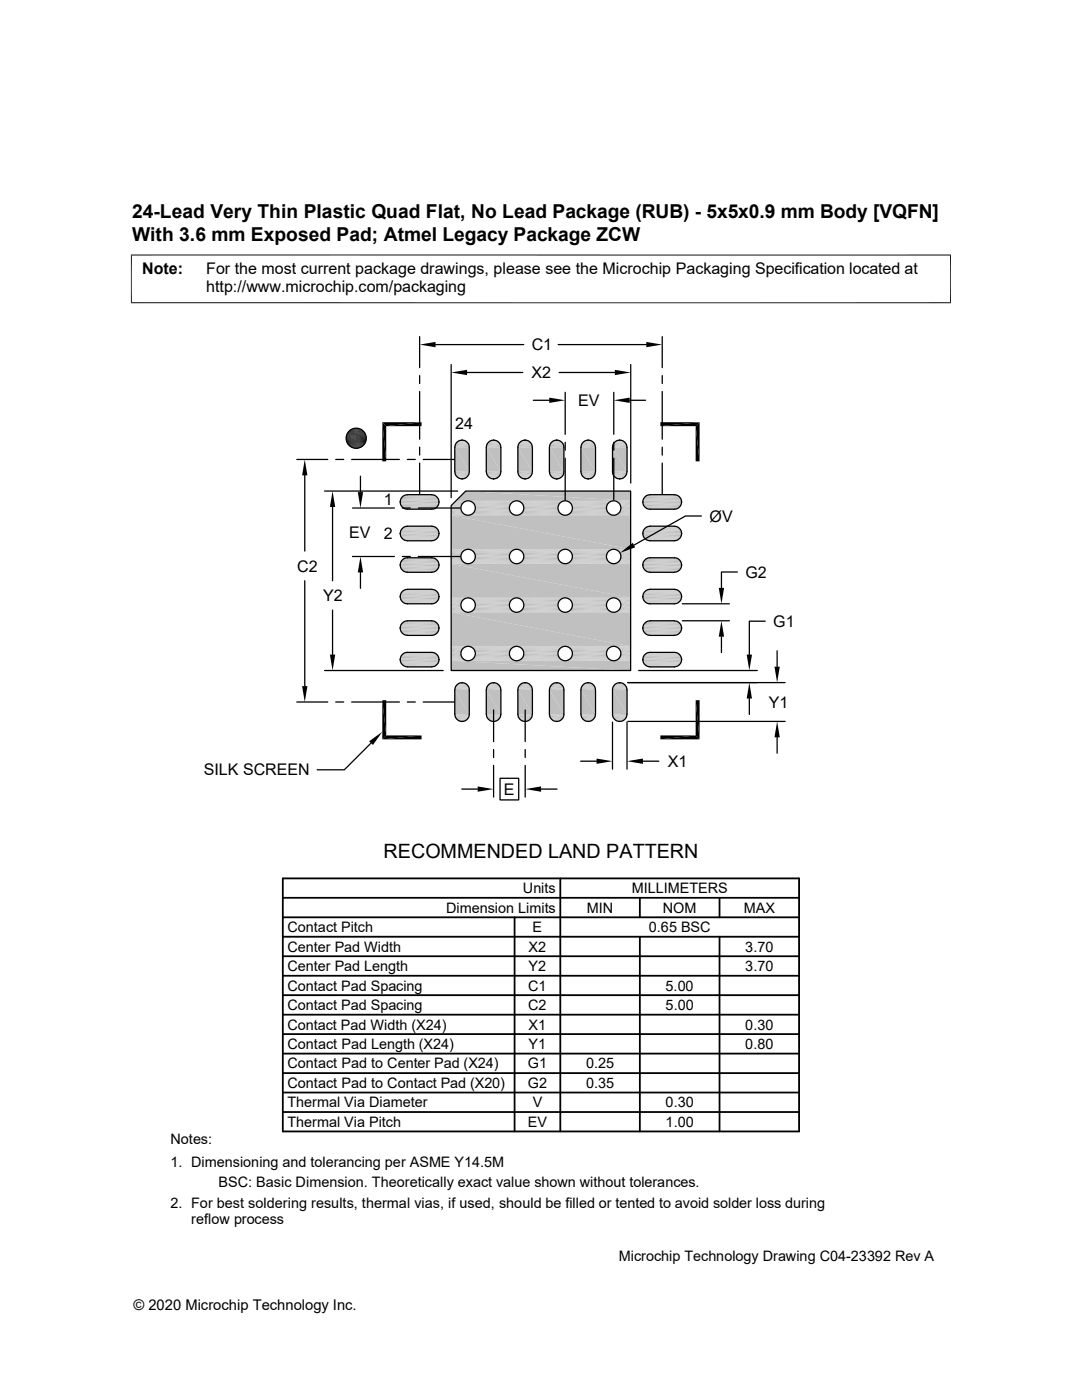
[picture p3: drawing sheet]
<svg xmlns="http://www.w3.org/2000/svg" width="216mm" height="279mm" viewBox="0 0 216 279" stroke-linecap="round" stroke-linejoin="round" font-family="sans-serif">
<g fill="#c0c0c0">
<path d="M91.9 87.9h.6z"/>
<path d="M98.2 87.9h.5z"/>
<path d="M104.6 87.9h.4z"/>
<path d="M110.8 87.9h.5z"/>
<path d="M117.1 87.9h.5z"/>
<path d="M123.4 87.9h.5z"/>
<path d="M110.8 87.9h.6z"/>
<path d="M104.5 87.9h.6z"/>
<path d="M104.6 87.9h.5z"/>
<path d="M123.2 87.9h1z"/>
<path d="M123.4 87.9h.8z"/>
<path d="M116.9 87.9h1z"/>
<path d="M117.1 87.9h.8z"/>
<path d="M98 87.9h1z"/>
<path d="M98.2 87.9h.8z"/>
<path d="M91.7 87.9h1z"/>
<path d="M91.9 87.9h.8z"/>
<path d="M110.5 87.9h1.1z"/>
<path d="M110.8 87.9h.8z"/>
<path d="M104.2 87.9h1.1z"/>
<path d="M104.5 87.9h.8z"/>
<path d="M122.9 88l.3-.1 1.2 .1z"/>
<path d="M123.2 87.9l1.2 .1z"/>
<path d="M116.6 88l.3-.1 1.2 .1z"/>
<path d="M116.9 87.9l1.2 .1z"/>
<path d="M97.8 88l.2-.1 1.2 .1z"/>
<path d="M98 87.9l1.2 .1z"/>
<path d="M91.5 88l.2-.1 1.2 .1z"/>
<path d="M91.7 87.9l1.2 .1z"/>
<path d="M110.3 88.1l.2-.2 1.4 .2z"/>
<path d="M110.5 87.9h1.1l.3 .2z"/>
<path d="M104 88.1l.2-.2 1.4 .2z"/>
<path d="M104.2 87.9h1.1l.3 .2z"/>
<path d="M122.7 88.2l.2-.2 1.7 .2z"/>
<path d="M122.9 88h1.5l.2 .2z"/>
<path d="M116.4 88.2l.2-.2 1.7 .2z"/>
<path d="M116.6 88h1.5l.2 .2z"/>
<path d="M97.6 88.2l.2-.2 1.6 .2z"/>
<path d="M97.8 88h1.4l.2 .2z"/>
<path d="M91.3 88.2l.2-.2 1.6 .2z"/>
<path d="M91.5 88h1.4l.2 .2z"/>
</g>
<path d="M110 88.2h2.1" fill="none" stroke="#c0c0c0" stroke-width=".2"/>
<path d="M110.3 88.1h1.6l.2 .2z" fill="#c0c0c0"/>
<path d="M103.8 88.2h2" fill="none" stroke="#c0c0c0" stroke-width=".2"/>
<path d="M104 88.1h1.6l.2 .2z" fill="#c0c0c0"/>
<path d="M91.1 88.3h2.2M97.4 88.3h2.2M116.2 88.3h2.3M122.6 88.3h2.2" fill="none" stroke="#c0c0c0" stroke-width=".2"/>
<path d="M90.9 88.5h2.6M97.2 88.5h2.5M103.6 88.4h2.4M109.9 88.4h2.4M116.1 88.5h2.5M122.4 88.5h2.5" fill="none" stroke="#c0c0c0" stroke-width=".21"/>
<path d="M90.7 89.2h2.9M97 89.2h2.9M103.4 88.6h2.7M109.7 88.6h2.7M115.9 89.2h2.9M122.2 89.2h2.9" fill="none" stroke="#c0c0c0" stroke-width=".25"/>
<path d="M90.8 88.9h2.8M90.8 88.7h2.8M97 88.9h2.9M97.1 88.7h2.7M115.9 88.9h2.9M116 88.7h2.7M122.2 88.9h2.9M122.3 88.7h2.7" fill="none" stroke="#c0c0c0" stroke-width=".23"/>
<path d="M103.3 89.1h2.9M103.4 88.9h2.8M109.6 89.1h2.9M109.6 88.9h2.9" fill="none" stroke="#c0c0c0" stroke-width=".28"/>
<g fill="#c0c0c0">
<path d="M122.2 89.3l2.9 4.8h-2.9z"/>
<path d="M122.2 89.3h2.9v4.8z"/>
<path d="M115.9 89.3l2.9 4.8h-2.9z"/>
<path d="M115.9 89.3h2.9v4.8z"/>
<path d="M109.6 89.3l2.9 4.8h-2.9z"/>
<path d="M109.6 89.3h2.9v4.8z"/>
<path d="M103.3 89.3l2.9 4.8h-2.9z"/>
<path d="M103.3 89.3h2.9v4.8z"/>
<path d="M97 89.3l2.9 4.8h-2.9z"/>
<path d="M97 89.3h2.9v4.8z"/>
<path d="M90.7 89.3l2.9 4.8h-2.9z"/>
<path d="M90.7 89.3h2.9v4.8z"/>
</g>
<path d="M90.7 94.3h2.9M97 94.3h2.9M103.4 94.8h2.7M109.7 94.8h2.7M115.9 94.3h2.9M122.2 94.3h2.9" fill="none" stroke="#c0c0c0" stroke-width=".25"/>
<path d="M103.3 94.3h2.9M103.4 94.5h2.8M109.6 94.3h2.9M109.6 94.5h2.9" fill="none" stroke="#c0c0c0" stroke-width=".28"/>
<path d="M90.8 94.5h2.8M90.8 94.7h2.8M97 94.5h2.9M97.1 94.7h2.7M115.9 94.5h2.9M116 94.7h2.7M122.2 94.5h2.9M122.3 94.7h2.7" fill="none" stroke="#c0c0c0" stroke-width=".23"/>
<path d="M90.9 95h2.6M97.2 95h2.5M103.6 95h2.4M109.9 95h2.4M116.1 95h2.5M122.4 95h2.5" fill="none" stroke="#c0c0c0" stroke-width=".21"/>
<path d="M91.1 95.1h2.2M97.4 95.1h2.2M116.2 95.1h2.3M122.6 95.1h2.2" fill="none" stroke="#c0c0c0" stroke-width=".2"/>
<path d="M110 95.1l1.9 .2h-1.6z" fill="#c0c0c0"/>
<path d="M110 95.2h2.1" fill="none" stroke="#c0c0c0" stroke-width=".2"/>
<path d="M103.8 95.1l1.8 .2h-1.6z" fill="#c0c0c0"/>
<path d="M103.8 95.2h2" fill="none" stroke="#c0c0c0" stroke-width=".2"/>
<g fill="#c0c0c0">
<path d="M122.7 95.2l1.7 .2h-1.5z"/>
<path d="M122.7 95.2h1.9l-.2 .2z"/>
<path d="M116.4 95.2l1.7 .2h-1.5z"/>
<path d="M116.4 95.2h1.9l-.2 .2z"/>
<path d="M97.6 95.2l1.6 .2h-1.4z"/>
<path d="M97.6 95.2h1.8l-.2 .2z"/>
<path d="M91.3 95.2l1.6 .2h-1.4z"/>
<path d="M91.3 95.2h1.8l-.2 .2z"/>
<path d="M110.3 95.3l1.3 .2h-1.1z"/>
<path d="M110.3 95.3h1.6l-.3 .2z"/>
<path d="M104 95.3l1.3 .2h-1.1z"/>
<path d="M104 95.3h1.6l-.3 .2z"/>
<path d="M122.9 95.4l1.3 .1z"/>
<path d="M122.9 95.4h1.5l-.2 .1z"/>
<path d="M116.6 95.4l1.3 .1z"/>
<path d="M116.6 95.4h1.5l-.2 .1z"/>
<path d="M97.8 95.4l1.2 .1z"/>
<path d="M97.8 95.4h1.4l-.2 .1z"/>
<path d="M91.5 95.4l1.2 .1z"/>
<path d="M91.5 95.4h1.4l-.2 .1z"/>
<path d="M110.5 95.5h.9z"/>
<path d="M110.5 95.5h1.1z"/>
<path d="M104.2 95.5h.9z"/>
<path d="M104.2 95.5h1.1z"/>
<path d="M91.9 95.5h.6z"/>
<path d="M98.2 95.5h.5z"/>
<path d="M104.6 95.5h.4z"/>
<path d="M110.8 95.5h.5z"/>
<path d="M117.1 95.5h.5z"/>
<path d="M123.4 95.5h.5z"/>
<path d="M123.2 95.5h.7z"/>
<path d="M123.2 95.5h1z"/>
<path d="M116.9 95.5h.7z"/>
<path d="M116.9 95.5h1z"/>
<path d="M110.8 95.5h.6z"/>
<path d="M104.5 95.5h.5z"/>
<path d="M104.5 95.5h.6z"/>
<path d="M98 95.5h.7z"/>
<path d="M98 95.5h1z"/>
<path d="M91.7 95.5h.8z"/>
<path d="M91.7 95.5h1z"/>
</g>
<g fill="none" stroke="#c0c0c0" stroke-width=".2">
<path d="M80.3 99.1h6.9M80.5 98.9h6.5M80.8 98.8h5.9M81 98.7h5.4M128.7 99.1h6.9M128.9 98.9h6.5M129.2 98.8h5.9M129.4 98.7h5.4M80.3 105.3h6.9M80.3 111.6h6.9M80.3 117.9h6.9M80.3 101.3h6.9"/>
<path d="M80.3 107.6h6.9M80.3 113.9h6.9M80.5 101.5h6.5M80.5 107.7h6.5M80.5 114h6.5M80.5 105.2h6.5M80.5 111.5h6.5M80.5 117.8h6.5M80.8 105.1h5.9M80.8 111.4h5.9M80.8 117.7h5.9M80.8 101.6h5.9"/>
<path d="M80.8 107.8h5.9M80.8 114.2h5.9M81 101.6h5.4M81 107.9h5.4M81 114.2h5.4M81 105h5.4M81 111.3h5.4M81 117.6h5.4M128.7 101.3h6.9M128.7 107.6h6.9M128.7 113.9h6.9M128.7 105.3h6.9"/>
<path d="M128.7 111.6h6.9M128.7 117.9h6.9M128.9 101.5h6.5M128.9 107.7h6.5M128.9 114h6.5M128.9 105.2h6.5M128.9 111.5h6.5M128.9 117.8h6.5M129.2 105.1h5.9M129.2 111.4h5.9M129.2 117.7h5.9M129.2 101.6h5.9"/>
<path d="M129.2 107.8h5.9M129.2 114.2h5.9M129.4 105h5.4M129.4 111.3h5.4M129.4 117.6h5.4M129.4 101.6h5.4M129.4 107.9h5.4M129.4 114.2h5.4M80.3 124.2h6.9M80.3 130.5h6.9M80.3 120.2h6.9M80.3 126.5h6.9"/>
<path d="M80.3 132.8h6.9M80.5 120.3h6.5M80.5 126.6h6.5M80.5 132.9h6.5M80.5 124.1h6.5M80.5 130.4h6.5M80.8 124h5.9M80.8 130.3h5.9M80.8 120.4h5.9M80.8 126.7h5.9M80.8 133h5.9M81 120.5h5.4"/>
<path d="M81 126.8h5.4M81 133.1h5.4M81 123.9h5.4M81 130.2h5.4M128.7 120.2h6.9M128.7 126.5h6.9M128.7 132.8h6.9M128.7 124.2h6.9M128.7 130.5h6.9M128.9 120.3h6.5M128.9 126.6h6.5M128.9 132.9h6.5"/>
<path d="M128.9 124.1h6.5M128.9 130.4h6.5M129.2 124h5.9M129.2 130.3h5.9M129.2 120.4h5.9M129.2 126.7h5.9M129.2 133h5.9M129.4 123.9h5.4M129.4 130.2h5.4M129.4 120.5h5.4M129.4 126.8h5.4M129.4 133.1h5.4"/>
</g>
<g fill="none" stroke="#c0c0c0" stroke-width=".23">
<path d="M80 99.5h7.5M80.1 99.3h7.3M128.4 99.5h7.5M128.5 99.3h7.3M80 113.4h7.5M80 118.4h7.5M80.1 107.4h7.3M80.1 113.7h7.3M80.1 105.5h7.3M80.1 118.1h7.3M128.4 113.4h7.5M128.4 118.4h7.5"/>
<path d="M128.5 105.5h7.3M128.5 118.1h7.3M128.5 107.4h7.3M128.5 113.7h7.3M80 132.3h7.5M80.1 126.3h7.3M80.1 132.6h7.3M80.1 124.4h7.3M128.4 132.3h7.5M128.5 124.4h7.3M128.5 126.3h7.3M128.5 132.6h7.3"/>
</g>
<g fill="none" stroke="#c0c0c0" stroke-width=".28">
<path d="M79.9 99.7h7.7M128.3 99.7h7.7M79.8 106.3h7.8M79.8 112.6h7.8M79.8 100.3h7.8M79.8 106.6h7.8M79.8 119.2h7.8M79.9 106.1h7.7M79.9 112.3h7.7M79.9 118.6h7.7M79.9 100.6h7.7M79.9 106.9h7.7"/>
<path d="M79.9 113.2h7.7M79.9 119.5h7.7M128.3 106.3h7.7M128.3 112.6h7.7M128.3 100.3h7.7M128.3 106.6h7.7M128.3 119.2h7.7M128.3 106.1h7.7M128.3 112.3h7.7M128.3 118.6h7.7M128.3 100.6h7.7M128.3 106.9h7.7"/>
<path d="M128.3 113.2h7.7M128.3 119.5h7.7M79.8 125.2h7.8M79.8 131.5h7.8M79.8 125.5h7.8M79.9 124.9h7.7M79.9 131.2h7.7M79.9 125.8h7.7M79.9 132.1h7.7M128.3 125.2h7.7M128.3 131.5h7.7M128.3 125.5h7.7"/>
<path d="M128.3 124.9h7.7M128.3 131.2h7.7M128.3 125.8h7.7M128.3 132.1h7.7"/>
</g>
<path d="M79.8 100h7.8M79.8 118.9h7.8M79.8 112.9h7.8M128.3 100h7.7M128.3 118.9h7.7M128.3 112.9h7.7M79.8 131.8h7.8M128.3 131.8h7.7" fill="none" stroke="#c0c0c0" stroke-width=".3"/>
<g fill="none" stroke="#c0c0c0" stroke-width=".25">
<path d="M80 100.9h7.5M80 107.1h7.5M80 119.7h7.5M80 105.8h7.5M80 112.1h7.5M128.4 100.9h7.5M128.4 107.1h7.5M128.4 119.7h7.5M128.4 105.8h7.5M128.4 112.1h7.5M80 126h7.5M80 124.7h7.5"/>
<path d="M80 131h7.5M128.4 126h7.5M128.4 124.7h7.5M128.4 131h7.5"/>
</g>
<path d="M80.1 101.1h7.3M80.1 120h7.3M80.1 111.8h7.3M128.5 111.8h7.3M128.5 101.1h7.3M128.5 120h7.3M80.1 130.7h7.3M128.5 130.7h7.3" fill="none" stroke="#c0c0c0" stroke-width=".21"/>
<g fill="#c0c0c0">
<path d="M91.9 136.3h.6z"/>
<path d="M98.2 136.3h.5z"/>
<path d="M104.6 136.3h.4z"/>
<path d="M110.8 136.3h.5z"/>
<path d="M117.1 136.3h.5z"/>
<path d="M123.4 136.3h.5z"/>
<path d="M110.8 136.3h.6z"/>
<path d="M104.5 136.3h.6z"/>
<path d="M104.6 136.3h.5z"/>
<path d="M123.2 136.3h1z"/>
<path d="M123.4 136.3h.8z"/>
<path d="M116.9 136.3h1z"/>
<path d="M117.1 136.3h.8z"/>
<path d="M98 136.3h1z"/>
<path d="M98.2 136.3h.8z"/>
<path d="M91.7 136.3h1z"/>
<path d="M91.9 136.3h.8z"/>
<path d="M110.5 136.4h1.1z"/>
<path d="M110.8 136.3l.8 .1z"/>
<path d="M104.2 136.4h1.1z"/>
<path d="M104.5 136.3l.8 .1z"/>
<path d="M122.9 136.4l.3-.1 1.2 .1z"/>
<path d="M123.2 136.3l1.2 .1z"/>
<path d="M116.6 136.4l.3-.1 1.2 .1z"/>
<path d="M116.9 136.3l1.2 .1z"/>
<path d="M97.8 136.4l.2-.1 1.2 .1z"/>
<path d="M98 136.3l1.2 .1z"/>
<path d="M91.5 136.4l.2-.1 1.2 .1z"/>
<path d="M91.7 136.3l1.2 .1z"/>
<path d="M110.3 136.5l.2-.1 1.4 .1z"/>
<path d="M110.5 136.4h1.1l.3 .1z"/>
<path d="M104 136.5l.2-.1 1.4 .1z"/>
<path d="M104.2 136.4h1.1l.3 .1z"/>
<path d="M122.7 136.6l.2-.2 1.7 .2z"/>
<path d="M122.9 136.4h1.5l.2 .2z"/>
<path d="M116.4 136.6l.2-.2 1.7 .2z"/>
<path d="M116.6 136.4h1.5l.2 .2z"/>
<path d="M97.6 136.6l.2-.2 1.6 .2z"/>
<path d="M97.8 136.4h1.4l.2 .2z"/>
<path d="M91.3 136.6l.2-.2 1.6 .2z"/>
<path d="M91.5 136.4h1.4l.2 .2z"/>
</g>
<path d="M110 136.6h2.1" fill="none" stroke="#c0c0c0" stroke-width=".2"/>
<path d="M110.3 136.5h1.6l.2 .2z" fill="#c0c0c0"/>
<path d="M103.8 136.6h2" fill="none" stroke="#c0c0c0" stroke-width=".2"/>
<path d="M104 136.5h1.6l.2 .2z" fill="#c0c0c0"/>
<path d="M91.1 136.7h2.2M97.4 136.7h2.2M116.2 136.7h2.3M122.6 136.7h2.2" fill="none" stroke="#c0c0c0" stroke-width=".2"/>
<path d="M90.9 136.9h2.6M97.2 136.9h2.5M103.6 136.8h2.4M109.9 136.8h2.4M116.1 136.9h2.5M122.4 136.9h2.5" fill="none" stroke="#c0c0c0" stroke-width=".21"/>
<path d="M90.7 137.6h2.9M97 137.6h2.9M103.4 137h2.7M109.7 137h2.7M115.9 137.6h2.9M122.2 137.6h2.9" fill="none" stroke="#c0c0c0" stroke-width=".25"/>
<path d="M90.8 137.3h2.8M90.8 137.1h2.8M97 137.3h2.9M97.1 137.1h2.7M115.9 137.3h2.9M116 137.1h2.7M122.2 137.3h2.9M122.3 137.1h2.7" fill="none" stroke="#c0c0c0" stroke-width=".23"/>
<path d="M103.3 137.6h2.9M103.4 137.3h2.8M109.6 137.6h2.9M109.6 137.3h2.9" fill="none" stroke="#c0c0c0" stroke-width=".28"/>
<g fill="#c0c0c0">
<path d="M122.2 137.7l2.9 4.8h-2.9z"/>
<path d="M122.2 137.7h2.9v4.8z"/>
<path d="M115.9 137.7l2.9 4.8h-2.9z"/>
<path d="M115.9 137.7h2.9v4.8z"/>
<path d="M109.6 137.7l2.9 4.8h-2.9z"/>
<path d="M109.6 137.7h2.9v4.8z"/>
<path d="M103.3 137.7l2.9 4.8h-2.9z"/>
<path d="M103.3 137.7h2.9v4.8z"/>
<path d="M97 137.7l2.9 4.8h-2.9z"/>
<path d="M97 137.7h2.9v4.8z"/>
<path d="M90.7 137.7l2.9 4.8h-2.9z"/>
<path d="M90.7 137.7h2.9v4.8z"/>
</g>
<path d="M90.7 142.7h2.9M97 142.7h2.9M103.4 143.2h2.7M109.7 143.2h2.7M115.9 142.7h2.9M122.2 142.7h2.9" fill="none" stroke="#c0c0c0" stroke-width=".25"/>
<path d="M103.3 142.7h2.9M103.4 142.9h2.8M109.6 142.7h2.9M109.6 142.9h2.9" fill="none" stroke="#c0c0c0" stroke-width=".28"/>
<path d="M90.8 142.9h2.8M90.8 143.1h2.8M97 142.9h2.9M97.1 143.1h2.7M115.9 142.9h2.9M116 143.1h2.7M122.2 142.9h2.9M122.3 143.1h2.7" fill="none" stroke="#c0c0c0" stroke-width=".23"/>
<path d="M90.9 143.4h2.6M97.2 143.4h2.5M103.6 143.4h2.4M109.9 143.4h2.4M116.1 143.4h2.5M122.4 143.4h2.5" fill="none" stroke="#c0c0c0" stroke-width=".21"/>
<path d="M91.1 143.6h2.2M97.4 143.6h2.2M116.2 143.6h2.3M122.6 143.6h2.2" fill="none" stroke="#c0c0c0" stroke-width=".2"/>
<path d="M110 143.6l1.9 .1h-1.6z" fill="#c0c0c0"/>
<path d="M110 143.6h2.1" fill="none" stroke="#c0c0c0" stroke-width=".2"/>
<path d="M103.8 143.6l1.8 .1h-1.6z" fill="#c0c0c0"/>
<path d="M103.8 143.6h2" fill="none" stroke="#c0c0c0" stroke-width=".2"/>
<g fill="#c0c0c0">
<path d="M122.7 143.6l1.7 .2h-1.5z"/>
<path d="M122.7 143.6h1.9l-.2 .2z"/>
<path d="M116.4 143.6l1.7 .2h-1.5z"/>
<path d="M116.4 143.6h1.9l-.2 .2z"/>
<path d="M97.6 143.6l1.6 .2h-1.4z"/>
<path d="M97.6 143.6h1.8l-.2 .2z"/>
<path d="M91.3 143.6l1.6 .2h-1.4z"/>
<path d="M91.3 143.6h1.8l-.2 .2z"/>
<path d="M110.3 143.7l1.3 .2h-1.1z"/>
<path d="M110.3 143.7h1.6l-.3 .2z"/>
<path d="M104 143.7l1.3 .2h-1.1z"/>
<path d="M104 143.7h1.6l-.3 .2z"/>
<path d="M122.9 143.8l1.3 .1z"/>
<path d="M122.9 143.8h1.5l-.2 .1z"/>
<path d="M116.6 143.8l1.3 .1z"/>
<path d="M116.6 143.8h1.5l-.2 .1z"/>
<path d="M97.8 143.8l1.2 .1z"/>
<path d="M97.8 143.8h1.4l-.2 .1z"/>
<path d="M91.5 143.8l1.2 .1z"/>
<path d="M91.5 143.8h1.4l-.2 .1z"/>
<path d="M110.5 143.9l.9 .1z"/>
<path d="M110.5 143.9h1.1z"/>
<path d="M104.2 143.9l.9 .1z"/>
<path d="M104.2 143.9h1.1z"/>
<path d="M91.9 144h.6z"/>
<path d="M98.2 144h.5z"/>
<path d="M104.6 144h.4z"/>
<path d="M110.8 144h.5z"/>
<path d="M117.1 144h.5z"/>
<path d="M123.4 144h.5z"/>
<path d="M123.2 143.9l.7 .1z"/>
<path d="M123.2 143.9h1z"/>
<path d="M116.9 143.9l.7 .1z"/>
<path d="M116.9 143.9h1z"/>
<path d="M110.8 144h.6z"/>
<path d="M104.5 144h.5z"/>
<path d="M104.5 144h.6z"/>
<path d="M98 143.9l.7 .1z"/>
<path d="M98 143.9h1z"/>
<path d="M91.7 143.9l.8 .1z"/>
<path d="M91.7 143.9h1z"/>
<path d="M92.9 98l32.9 1.9h-34.8z"/>
<path d="M92.9 98h32.9v1.9z"/>
</g>
<path d="M90.9 100h2.4M93.5 100h9.5M103.2 100h9.4M112.9 100h9.4M122.6 100h3.2M93.8 100h8.9M103.5 100h8.9M113.2 100h8.8M122.9 100h2.9" fill="none" stroke="#c0c0c0" stroke-width=".2"/>
<path d="M90.8 100.1h2z" fill="#c0c0c0"/>
<path d="M90.9 100h2.1M94 100.2h8.4M103.7 100.2h8.4M113.4 100.2h8.4M123.1 100.2h2.7" fill="none" stroke="#c0c0c0" stroke-width=".2"/>
<g fill="#c0c0c0">
<path d="M90.8 100.1l1.7 .1h-1.8z"/>
<path d="M90.8 100.1h2l-.3 .1z"/>
</g>
<path d="M94.3 100.3h7.9M104 100.3h7.9M113.6 100.3h8M123.3 100.3h2.5" fill="none" stroke="#c0c0c0" stroke-width=".2"/>
<g fill="#c0c0c0">
<path d="M90.7 100.2l1.6 .2h-1.8z"/>
<path d="M90.7 100.2h1.8l-.2 .2z"/>
</g>
<path d="M94.5 100.5h7.5M104.2 100.5h7.5M113.8 100.5h7.6M123.5 100.5h2.3" fill="none" stroke="#c0c0c0" stroke-width=".21"/>
<g fill="#c0c0c0">
<path d="M90.5 100.4l1.7 .2h-1.9z"/>
<path d="M90.5 100.4h1.8l-.1 .2z"/>
</g>
<path d="M94.6 100.7h7.3M104.3 100.7h7.2M114 100.7h7.2M123.7 100.7h2.1" fill="none" stroke="#c0c0c0" stroke-width=".23"/>
<g fill="#c0c0c0">
<path d="M90.3 100.6l1.8 .3h-2z"/>
<path d="M90.3 100.6h1.9l-.1 .3z"/>
</g>
<path d="M90 100.9h2" fill="none" stroke="#c0c0c0" stroke-width=".2"/>
<path d="M90.1 100.9h2z" fill="#c0c0c0"/>
<path d="M94.8 101h6.9M104.4 101h7M114.1 101h7M123.8 101h2" fill="none" stroke="#c0c0c0" stroke-width=".25"/>
<path d="M90 100.9l2 .2h-2z" fill="#c0c0c0"/>
<path d="M90 101h2" fill="none" stroke="#c0c0c0" stroke-width=".21"/>
<g fill="#c0c0c0">
<path d="M123.9 101.1l1.9 .3h-1.9z"/>
<path d="M123.9 101.1h1.9v.3z"/>
</g>
<path d="M94.8 101.3h6.9M104.5 101.3h6.8M114.2 101.3h6.8" fill="none" stroke="#c0c0c0" stroke-width=".28"/>
<g fill="#c0c0c0">
<path d="M90 101.1l1.9 .3h-1.9z"/>
<path d="M90 101.1h2l-.1 .3z"/>
<path d="M123.9 101.4l1.9 .2h-1.9z"/>
<path d="M123.9 101.4h1.9v.2z"/>
</g>
<path d="M94.8 101.5h6.9M104.5 101.5h6.8M114.2 101.5h6.8" fill="none" stroke="#c0c0c0" stroke-width=".25"/>
<g fill="#c0c0c0">
<path d="M90 101.4l2 .2h-2z"/>
<path d="M90 101.4h1.9l.1 .2z"/>
</g>
<path d="M123.8 101.8h2" fill="none" stroke="#c0c0c0" stroke-width=".28"/>
<path d="M123.9 101.6h1.9v.3z" fill="#c0c0c0"/>
<path d="M90 101.8h2.1M94.8 101.8h6.9M104.4 101.8h7M114.1 101.8h7" fill="none" stroke="#c0c0c0" stroke-width=".28"/>
<path d="M90 102h2.2M94.6 102h7.3M104.3 102h7.2M114 102h7.2M123.7 102h2.1" fill="none" stroke="#c0c0c0" stroke-width=".23"/>
<path d="M90 102.3h2.3M94.5 102.3h7.5M104.2 102.3h7.5M113.8 102.3h7.6M123.5 102.3h2.3" fill="none" stroke="#c0c0c0" stroke-width=".21"/>
<g fill="none" stroke="#c0c0c0" stroke-width=".2">
<path d="M90 102.5h2.5M90 102.6h2.8M90 102.7h3M90 102.8h3.3M93.5 102.8h9.5M93.8 102.7h8.9M94 102.6h8.4M94.3 102.5h7.9M103.2 102.8h9.4M103.5 102.7h8.9M103.7 102.6h8.4M104 102.5h7.9"/>
<path d="M112.9 102.8h9.4M113.2 102.7h8.8M113.4 102.6h8.4M113.6 102.5h8M122.6 102.8h3.2M122.9 102.7h2.9M123.1 102.6h2.7M123.3 102.5h2.5"/>
</g>
<g fill="#c0c0c0">
<path d="M90 102.8l35.8 6.8h-35.8z"/>
<path d="M90 102.8h35.8v6.8z"/>
</g>
<g fill="none" stroke="#c0c0c0" stroke-width=".2">
<path d="M90 109.6h3.3M90 109.7h3M90 109.8h2.8M90 110h2.5M93.5 109.6h9.5M93.8 109.7h8.9M94 109.8h8.4M94.3 110h7.9M103.2 109.6h9.4M103.5 109.7h8.9M103.7 109.8h8.4M104 110h7.9"/>
<path d="M112.9 109.6h9.4M113.2 109.7h8.8M113.4 109.8h8.4M113.6 110h8M122.6 109.6h3.2M122.9 109.7h2.9M123.1 109.8h2.7M123.3 110h2.5"/>
</g>
<path d="M90 110.2h2.3M94.5 110.2h7.5M104.2 110.2h7.5M113.8 110.2h7.6M123.5 110.2h2.3" fill="none" stroke="#c0c0c0" stroke-width=".21"/>
<path d="M90 110.4h2.2M94.6 110.4h7.3M94.8 110.7h6.9M104.3 110.4h7.2M104.4 110.7h7M114 110.4h7.2M114.1 110.7h7M123.7 110.4h2.1M123.8 110.7h2" fill="none" stroke="#c0c0c0" stroke-width=".25"/>
<path d="M90 110.6l2 .2h-2z" fill="#c0c0c0"/>
<path d="M90 110.7h2.1" fill="none" stroke="#c0c0c0" stroke-width=".25"/>
<g fill="#c0c0c0">
<path d="M123.9 110.8l1.9 .3h-1.9z"/>
<path d="M123.9 110.8h1.9v.3z"/>
</g>
<path d="M94.8 110.9h6.9M104.5 110.9h6.8M114.2 110.9h6.8" fill="none" stroke="#c0c0c0" stroke-width=".25"/>
<g fill="#c0c0c0">
<path d="M90 110.8l1.9 .3h-1.9z"/>
<path d="M90 110.8h2l-.1 .3z"/>
<path d="M123.9 111.1l1.9 .2h-1.9z"/>
<path d="M123.9 111.1h1.9v.2z"/>
</g>
<path d="M94.8 111.2h6.9M104.5 111.2h6.8M114.2 111.2h6.8" fill="none" stroke="#c0c0c0" stroke-width=".28"/>
<g fill="#c0c0c0">
<path d="M90 111.1l2 .2h-2z"/>
<path d="M90 111.1h1.9l.1 .2z"/>
</g>
<path d="M123.8 111.5h2" fill="none" stroke="#c0c0c0" stroke-width=".25"/>
<path d="M123.9 111.3h1.9v.3z" fill="#c0c0c0"/>
<path d="M90 111.5h2.1M94.8 111.5h6.9M104.4 111.5h7M114.1 111.5h7" fill="none" stroke="#c0c0c0" stroke-width=".25"/>
<path d="M90 111.7h2.2M90 111.9h2.3M94.5 111.9h7.5M94.6 111.7h7.3M104.2 111.9h7.5M104.3 111.7h7.2M113.8 111.9h7.6M114 111.7h7.2M123.5 111.9h2.3M123.7 111.7h2.1" fill="none" stroke="#c0c0c0" stroke-width=".23"/>
<g fill="none" stroke="#c0c0c0" stroke-width=".2">
<path d="M90 112.1h2.5M90 112.3h2.8M90 112.4h3M90 112.5h3.3M93.5 112.5h9.5M93.8 112.4h8.9M94 112.3h8.4M94.3 112.1h7.9M103.2 112.5h9.4M103.5 112.4h8.9M103.7 112.3h8.4M104 112.1h7.9"/>
<path d="M112.9 112.5h9.4M113.2 112.4h8.8M113.4 112.3h8.4M113.6 112.1h8M122.6 112.5h3.2M122.9 112.4h2.9M123.1 112.3h2.7M123.3 112.1h2.5"/>
</g>
<g fill="#c0c0c0">
<path d="M90 112.5l35.8 6.8h-35.8z"/>
<path d="M90 112.5h35.8v6.8z"/>
</g>
<g fill="none" stroke="#c0c0c0" stroke-width=".2">
<path d="M90 119.3h3.3M90 119.4h3M90 119.5h2.8M90 119.7h2.5M93.5 119.3h9.5M93.8 119.4h8.9M94 119.5h8.4M94.3 119.7h7.9M103.2 119.3h9.4M103.5 119.4h8.9M103.7 119.5h8.4M104 119.7h7.9"/>
<path d="M112.9 119.3h9.4M113.2 119.4h8.8M113.4 119.5h8.4M113.6 119.7h8M122.6 119.3h3.2M122.9 119.4h2.9M123.1 119.5h2.7M123.3 119.7h2.5"/>
</g>
<path d="M90 119.9h2.3M94.5 119.9h7.5M104.2 119.9h7.5M113.8 119.9h7.6M123.5 119.9h2.3M90 120.1h2.2M94.6 120.1h7.3M104.3 120.1h7.2M114 120.1h7.2M123.7 120.1h2.1" fill="none" stroke="#c0c0c0" stroke-width=".23"/>
<path d="M94.8 120.4h6.9M104.4 120.4h7M114.1 120.4h7M123.8 120.4h2" fill="none" stroke="#c0c0c0" stroke-width=".25"/>
<path d="M90 120.2l2 .3h-2z" fill="#c0c0c0"/>
<path d="M90 120.4h2.1" fill="none" stroke="#c0c0c0" stroke-width=".25"/>
<g fill="#c0c0c0">
<path d="M123.9 120.5l1.9 .3h-1.9z"/>
<path d="M123.9 120.5h1.9v.3z"/>
</g>
<path d="M94.8 120.6h6.9M104.5 120.6h6.8M114.2 120.6h6.8" fill="none" stroke="#c0c0c0" stroke-width=".28"/>
<g fill="#c0c0c0">
<path d="M90 120.5l1.9 .3h-1.9z"/>
<path d="M90 120.5h2l-.1 .3z"/>
<path d="M123.9 120.8l1.9 .2h-1.9z"/>
<path d="M123.9 120.8h1.9v.2z"/>
</g>
<path d="M94.8 120.9h6.9M104.5 120.9h6.8M114.2 120.9h6.8" fill="none" stroke="#c0c0c0" stroke-width=".25"/>
<g fill="#c0c0c0">
<path d="M90 120.8l2 .2h-2z"/>
<path d="M90 120.8h1.9l.1 .2z"/>
</g>
<path d="M123.8 121.1h2" fill="none" stroke="#c0c0c0" stroke-width=".25"/>
<path d="M123.9 121h1.9v.3z" fill="#c0c0c0"/>
<path d="M90 121.1h2.1M90 121.4h2.2M94.6 121.4h7.3M94.8 121.1h6.9M104.3 121.4h7.2M104.4 121.1h7M114 121.4h7.2M114.1 121.1h7M123.7 121.4h2.1" fill="none" stroke="#c0c0c0" stroke-width=".25"/>
<path d="M90 121.6h2.3M94.5 121.6h7.5M104.2 121.6h7.5M113.8 121.6h7.6M123.5 121.6h2.3" fill="none" stroke="#c0c0c0" stroke-width=".21"/>
<g fill="none" stroke="#c0c0c0" stroke-width=".2">
<path d="M90 121.8h2.5M90 122h2.8M90 122.1h3M90 122.2h3.3M93.5 122.2h9.5M93.8 122.1h8.9M94 122h8.4M94.3 121.8h7.9M103.2 122.2h9.4M103.5 122.1h8.9M103.7 122h8.4M104 121.8h7.9"/>
<path d="M112.9 122.2h9.4M113.2 122.1h8.8M113.4 122h8.4M113.6 121.8h8M122.6 122.2h3.2M122.9 122.1h2.9M123.1 122h2.7M123.3 121.8h2.5"/>
</g>
<g fill="#c0c0c0">
<path d="M90 122.2l35.8 6.8h-35.8z"/>
<path d="M90 122.2h35.8v6.8z"/>
</g>
<g fill="none" stroke="#c0c0c0" stroke-width=".2">
<path d="M90 129h3.3M90 129.1h3M90 129.2h2.8M90 129.4h2.5M93.5 129h9.5M93.8 129.1h8.9M94 129.2h8.4M94.3 129.4h7.9M103.2 129h9.4M103.5 129.1h8.9M103.7 129.2h8.4M104 129.4h7.9"/>
<path d="M112.9 129h9.4M113.2 129.1h8.8M113.4 129.2h8.4M113.6 129.4h8M122.6 129h3.2M122.9 129.1h2.9M123.1 129.2h2.7M123.3 129.4h2.5"/>
</g>
<path d="M90 129.6h2.3M94.5 129.6h7.5M104.2 129.6h7.5M113.8 129.6h7.6M123.5 129.6h2.3" fill="none" stroke="#c0c0c0" stroke-width=".21"/>
<path d="M90 129.8h2.2M94.6 129.8h7.3M104.3 129.8h7.2M114 129.8h7.2M123.7 129.8h2.1" fill="none" stroke="#c0c0c0" stroke-width=".23"/>
<path d="M94.8 130h6.9M104.4 130h7M114.1 130h7M123.8 130h2" fill="none" stroke="#c0c0c0" stroke-width=".28"/>
<path d="M90 129.9l2 .3h-2z" fill="#c0c0c0"/>
<path d="M90 130h2.1" fill="none" stroke="#c0c0c0" stroke-width=".28"/>
<g fill="#c0c0c0">
<path d="M123.9 130.2l1.9 .2h-1.9z"/>
<path d="M123.9 130.2h1.9v.2z"/>
</g>
<path d="M94.8 130.3h6.9M104.5 130.3h6.8M114.2 130.3h6.8" fill="none" stroke="#c0c0c0" stroke-width=".25"/>
<g fill="#c0c0c0">
<path d="M90 130.2l1.9 .2h-1.9z"/>
<path d="M90 130.2h2l-.1 .2z"/>
<path d="M123.9 130.4l1.9 .3h-1.9z"/>
<path d="M123.9 130.4h1.9v.3z"/>
</g>
<path d="M94.8 130.6h6.9M104.5 130.6h6.8M114.2 130.6h6.8" fill="none" stroke="#c0c0c0" stroke-width=".28"/>
<g fill="#c0c0c0">
<path d="M90 130.4l2 .3h-2z"/>
<path d="M90 130.4h1.9l.1 .3z"/>
</g>
<path d="M123.8 130.8h2" fill="none" stroke="#c0c0c0" stroke-width=".25"/>
<path d="M123.9 130.7h1.9v.3z" fill="#c0c0c0"/>
<path d="M90 130.8h2.1M94.8 130.8h6.9M104.4 130.8h7M114.1 130.8h7" fill="none" stroke="#c0c0c0" stroke-width=".25"/>
<path d="M90 131.1h2.2M94.6 131.1h7.3M104.3 131.1h7.2M114 131.1h7.2M123.7 131.1h2.1" fill="none" stroke="#c0c0c0" stroke-width=".23"/>
<path d="M90 131.3h2.3M94.5 131.3h7.5M104.2 131.3h7.5M113.8 131.3h7.6M123.5 131.3h2.3" fill="none" stroke="#c0c0c0" stroke-width=".21"/>
<g fill="none" stroke="#c0c0c0" stroke-width=".2">
<path d="M90 131.5h2.5M90 131.7h2.8M90 131.8h3M90 131.8h3.3M93.5 131.8h9.5M93.8 131.8h8.9M94 131.7h8.4M94.3 131.5h7.9M103.2 131.8h9.4M103.5 131.8h8.9M103.7 131.7h8.4M104 131.5h7.9"/>
<path d="M112.9 131.8h9.4M113.2 131.8h8.8M113.4 131.7h8.4M113.6 131.5h8M122.6 131.8h3.2M122.9 131.8h2.9M123.1 131.7h2.7M123.3 131.5h2.5"/>
</g>
<g fill="#c0c0c0">
<path d="M90 131.9l35.8 1.9h-35.8z"/>
<path d="M90 131.9h35.8v1.9z"/>
</g>
<g fill="none" stroke="#000" stroke-width=".25">
<path d="M83.7 67.2v6.2M83.7 75v1.5M83.7 78.1v9.6M86.9 68.8h17.6M90 72.7v26.6M93.2 74.3h11.1M106.4 79.9h3.2M111.4 68.8h17.6M111.6 74.3h11.1M112.8 78.3v8.4M122.5 78.3v8.4M125.6 79.9h3.2"/>
<path d="M125.9 72.7v23.7M132.1 67.2v6.2M132.1 75v1.5M132.1 78.1v9.6M59.2 91.7h6.2M60.8 94.9v15.1M64.8 98h26.5M67 91.7h1.6M70.2 91.7h9.5M71.9 95v3.2M81.3 91.7h1.6M83.7 89.2v1.6"/>
<path d="M83.7 92.4v6.2M84.5 91.7h6.1M91.2 88.3a1.43 1.43 0 0 1 1.6-.4 1.43 1.43 0 0 1 .8 1.4v4.8a1.45 1.45 0 0 1-1.4 1.5 1.45 1.45 0 0 1-1.5-1.5l.1-4.8 .1-.7zM92.2 95.6h.1M92.2 87.8h.1M92.9 98h32.9v35.8h-35.8v-32.9zM98.5 95.6h.1M98.5 87.8h.1M99.9 94.1a1.45 1.45 0 0 1-1.4 1.5M99.9 89.3a1.44 1.44 0 0 0-1.4-1.5 1.44 1.44 0 0 0-1.5 1.5v4.8a1.48 1.48 0 0 0 1.5 1.5M99.9 89.3v4.8M104.8 95.6h.1"/>
<path d="M104.8 87.8h.1M106.2 89.3a1.44 1.44 0 0 0-1.4-1.5 1.44 1.44 0 0 0-1.5 1.5v4.8a1.45 1.45 0 0 0 1.5 1.5M106.2 94.1a1.45 1.45 0 0 1-1.4 1.5M106.2 89.3v4.8M110.1 88.3a1.43 1.43 0 0 1 1.5-.4 1.43 1.43 0 0 1 .9 1.4v4.8a1.45 1.45 0 0 1-1.4 1.5 1.45 1.45 0 0 1-1.5-1.5v-4.8l.2-.7zM111.1 95.6h.1M111.1 87.8h.1M112.8 88.3v1.6M112.8 91.4v8.4M116.4 88.3a1.43 1.43 0 0 1 1.5-.4 1.43 1.43 0 0 1 .9 1.4v4.8a1.46 1.46 0 0 1-1.4 1.5 1.46 1.46 0 0 1-1.5-1.5v-4.8l.2-.7zM117.4 95.6h.1M117.4 87.8h.1"/>
<path d="M122.5 88.3v1.6M122.5 91.4v8.4M122.6 88.3a1.43 1.43 0 0 1 1.6-.4 1.43 1.43 0 0 1 .9 1.4v4.8a1.45 1.45 0 0 1-1.4 1.5 1.45 1.45 0 0 1-1.5-1.5v-4.8l.2-.7zM123.7 95.6h.1M123.7 87.8h.1M128.7 99.2l.4-.3 .6-.2h4.9a1.44 1.44 0 0 1 1.4 1.5 1.44 1.44 0 0 1-1.4 1.4h-4.9a1.43 1.43 0 0 1-1.3-.9 1.43 1.43 0 0 1 .3-1.5zM132.1 89.2v1.6M132.1 92.4v6.2M60.8 115.9v21M66.4 101.2v14.7M70.3 101.4h8.4M70.3 111.1h8.4"/>
<path d="M71.9 114.2v3.2M79.8 119.1h.1M79.8 112.8h.1M79.8 106.5h.1M79.8 100.2h.1M79.9 106.5a1.45 1.45 0 0 0 1.4 1.4M79.9 112.8a1.45 1.45 0 0 0 1.4 1.4M80.3 101.4h1.6M80.3 111.1h1.6M81.3 117.6h4.8M81.3 117.6a1.45 1.45 0 0 0-1.4 1.5M81.3 114.2h4.8"/>
<path d="M81.3 107.9h4.8M83.5 101.4h8.3M83.5 111.1h8.3M86.1 117.6a1.45 1.45 0 0 1 1.5 1.5M87.6 100.2a1.45 1.45 0 0 1-1.5 1.4h-4.8a1.45 1.45 0 0 1-1.4-1.4M87.6 106.5a1.45 1.45 0 0 1-1.5 1.4M87.6 112.8a1.45 1.45 0 0 1-1.5 1.4M87.6 119.1a1.45 1.45 0 0 1-1.5 1.4h-4.8a1.45 1.45 0 0 1-1.4-1.4M87.6 100.2a1.45 1.45 0 0 0-1.5-1.5h-4.8a1.48 1.48 0 0 0-1.4 1.5M87.6 106.5a1.45 1.45 0 0 0-1.5-1.5h-4.8a1.48 1.48 0 0 0-1.4 1.5M87.6 112.8a1.45 1.45 0 0 0-1.5-1.5h-4.8a1.45 1.45 0 0 0-1.4 1.5M87.6 119.1h.1"/>
<path d="M87.6 112.8h.1M87.6 106.5h.1M87.6 100.2h.1M128.3 112.8a1.45 1.45 0 0 1 1.4-1.5h4.9a1.44 1.44 0 0 1 1.4 1.5 1.44 1.44 0 0 1-1.4 1.4M128.3 106.5a1.48 1.48 0 0 1 1.4-1.5h4.9a1.44 1.44 0 0 1 1.4 1.5 1.44 1.44 0 0 1-1.4 1.4M128.3 112.8a1.45 1.45 0 0 0 1.4 1.4M128.3 106.5a1.45 1.45 0 0 0 1.4 1.4M128.3 119.1h.1M128.3 112.8h.1M128.3 106.5h.1M128.3 100.2h.1M129.7 117.6a1.45 1.45 0 0 0-1.4 1.5"/>
<path d="M129.7 114.2h4.9M129.7 107.9h4.9M129.7 117.6h4.9M134.6 117.6a1.44 1.44 0 0 1 1.4 1.5 1.44 1.44 0 0 1-1.4 1.4h-4.9a1.45 1.45 0 0 1-1.4-1.4M136 119.1h.1M136 112.8h.1M136 106.5h.1M136 100.2h.1M140 103h-3.2l-10.3 5.8M147.1 114.2h-3.1v3.1M64.8 133.8h23.6M66.4 121.8v8.8"/>
<path d="M79.8 131.6h.1M79.8 125.3h.1M79.9 125.3a1.48 1.48 0 0 1 1.4-1.4h4.8a1.45 1.45 0 0 1 1.5 1.4M79.9 131.6a1.45 1.45 0 0 1 1.4-1.4h4.8a1.45 1.45 0 0 1 1.5 1.4M87.6 125.3a1.48 1.48 0 0 1-1.5 1.5h-4.8a1.45 1.45 0 0 1-1.4-1.5M87.6 131.6a1.48 1.48 0 0 1-1.5 1.5h-4.8a1.45 1.45 0 0 1-1.4-1.5M87.6 131.6h.1M87.6 125.3h.1M91.2 136.7a1.43 1.43 0 0 1 1.6-.3 1.43 1.43 0 0 1 .8 1.3v4.8a1.44 1.44 0 0 1-1.4 1.5 1.44 1.44 0 0 1-1.4-1.5l-.1-4.8 .2-.7zM92.2 136.2h.1M98.5 136.2a1.48 1.48 0 0 0-1.5 1.5v4.8a1.44 1.44 0 0 0 1.5 1.5 1.44 1.44 0 0 0 1.4-1.5M98.5 136.2h.1"/>
<path d="M98.5 136.2a1.45 1.45 0 0 1 1.4 1.5M99.9 137.7v4.8M104.8 136.2a1.45 1.45 0 0 1 1.4 1.5M104.8 136.2a1.45 1.45 0 0 0-1.5 1.5v4.8a1.44 1.44 0 0 0 1.5 1.5 1.44 1.44 0 0 0 1.4-1.5M104.8 136.2h.1M106.2 137.7v4.8M110.1 136.7a1.43 1.43 0 0 1 1.5-.3 1.43 1.43 0 0 1 .9 1.3v4.8a1.44 1.44 0 0 1-1.4 1.5 1.44 1.44 0 0 1-1.5-1.5v-4.8l.2-.7zM111.1 136.2h.1M116.4 136.7a1.45 1.45 0 0 1 1.5-.3 1.45 1.45 0 0 1 .9 1.3v4.8a1.44 1.44 0 0 1-1.4 1.5 1.44 1.44 0 0 1-1.5-1.5v-4.8l.2-.7zM117.4 136.2h.1M122.6 136.7a1.45 1.45 0 0 1 1.6-.3 1.45 1.45 0 0 1 .9 1.3v4.8a1.44 1.44 0 0 1-1.4 1.5 1.44 1.44 0 0 1-1.5-1.5v-4.8l.2-.7zM123.7 136.2h.1"/>
<path d="M125.3 136.2h31.4M127.4 133.8h23.7M128.3 131.6h.1M128.3 125.3h.1M128.7 130.6l.4-.3 .6-.1h4.9a1.44 1.44 0 0 1 1.4 1.4 1.44 1.44 0 0 1-1.4 1.5h-4.9a1.45 1.45 0 0 1-1.3-.9 1.45 1.45 0 0 1 .3-1.6zM128.7 124.3l.4-.2 .6-.2h4.9a1.44 1.44 0 0 1 1.4 1.4 1.44 1.44 0 0 1-1.4 1.5h-4.9a1.45 1.45 0 0 1-1.3-.9 1.45 1.45 0 0 1 .3-1.6zM136 131.6h.1M136 125.3h.1M136.1 123.9h9.4M136.1 120.5h9.4M144 127.1v3.1M149.5 139.4v3.2"/>
<path d="M152.7 124h-3.2v6.6M155.1 129.9v3.2M59.2 140.1h6.2M67 140.1h1.6M70.2 140.1h9.5M74 148.3l-5.3 5.3h-5.4M81.3 140.1h1.6M84.5 140.1h6.1M92.1 157.5h3.2M92.2 144h.1M98.5 144h.1M98.5 141.7v6.3"/>
<path d="M98.5 149.6v1.6M98.5 152.8v6.3M99.8 155.3h3.7v4.3h-3.7zM104.8 144h.1M104.8 141.7v6.3M104.8 149.6v1.6M104.8 152.8v6.3M108 157.5h3.1M111.1 144h.1M115.9 151.9h3.1M117.4 144h.1M122.2 144.1v9.4"/>
<path d="M123.7 144h.1M125.1 144.1v9.4M125.3 144h31.4M128.3 151.9h3.2M155.1 147.2v3.1"/>
<circle cx="71.1" cy="87.5" r="2.01"/>
<circle cx="93.4" cy="111.1" r="1.44"/>
<circle cx="93.4" cy="101.4" r="1.44"/>
<circle cx="103.1" cy="111.1" r="1.44"/>
<circle cx="103.1" cy="101.4" r="1.44"/>
<circle cx="112.8" cy="101.4" r="1.44"/>
<circle cx="112.8" cy="111.1" r="1.44"/>
<circle cx="122.5" cy="111.1" r="1.44"/>
<circle cx="122.5" cy="101.4" r="1.44"/>
<circle cx="93.4" cy="130.4" r="1.44"/>
<circle cx="93.4" cy="120.8" r="1.44"/>
<circle cx="103.1" cy="130.4" r="1.44"/>
<circle cx="103.1" cy="120.8" r="1.44"/>
<circle cx="112.8" cy="130.4" r="1.44"/>
<circle cx="112.8" cy="120.8" r="1.44"/>
<circle cx="122.5" cy="120.8" r="1.44"/>
<circle cx="122.5" cy="130.4" r="1.44"/>
</g>
<g fill="none" stroke="#000" stroke-width=".36">
<path d="M56.4 179.2h103M56.4 175.3h103v50.5h-103zM111.8 175.3v50.5M127.7 179.2v3.9M143.6 179.2v3.9M56.4 183.1h103M56.4 190.8h103M56.4 186.9h103M56.4 194.7h103M56.4 198.6h103M102.7 183.1v42.7M127.7 186.9v38.9"/>
<path d="M143.6 186.9v38.9M56.4 202.5h103M56.4 206.4h103M56.4 218h103M56.4 210.3h103M56.4 214.2h103M56.4 221.9h103"/>
</g>
<g fill="#000">
<path d="M83.7 68.8l3.2-.6v1.1zM90 74.3l3.2-.5v1.1zM109.6 79.4l3.2 .5-3.2 .5zM122.7 73.8l3.2 .5-3.2 .6zM122.5 79.9l3.1-.5v1zM129 68.2l3.1 .6-3.1 .5zM60.8 91.7l.5 3.2h-1zM70.1 89.2l1.8 .1zM70.3 85.6l1.8 .1zM70.3 89.3l1.4 .1zM70.3 89.3h1.6zM70.3 85.6h1.6z"/>
<path d="M70.4 85.6h1.5zM70.4 89.4l1.1 .1zM70.4 89.4h1.3zM70.4 85.6h1.3zM70.6 85.5l1.1 .1zM70.6 89.5h.7zM70.6 89.5h.9zM70.6 85.5h.9zM70.8 85.4l.7 .1zM70.8 89.5h.5zM70.8 85.4h.5zM71.4 98.2h1.1l-.6 3.2z"/>
<path d="M76.3 84.3l.8 7.8h-.8zM76.3 84.3h7.8l-7 .7zM76.3 84.3l.8 .7v7.1zM77.1 85l7-.7v.7zM131.8 84.3h7.8l-7.8 .7zM131.8 85l7.8-.7-.8 .7zM138.8 85l.8 7.1h-.8zM138.8 85l.8-.7v7.8zM66.4 98l.5 3.2h-1.1zM71.9 111.1l.6 3.1h-1.1zM123.7 110.3l2.5-2 .5 .9zM143.4 117.3h1.1l-.5 3.2z"/>
<path d="M60.3 136.9h1l-.5 3.2zM65.8 130.6h1.1l-.5 3.2zM138.8 139.7l.8 7.9-.8-.8zM138.8 139.7h.8v7.9zM144 123.9l.5 3.2h-1.1zM149.5 136.2l.6 3.2h-1.1zM149 130.6h1.1l-.6 3.2zM154.5 133.1h1.1l-.5 3.1zM73.7 147.9l2.6-1.9-1.9 2.7zM76.3 139.7l.8 7.1-.8 .8zM76.3 139.7h.8v7.1zM76.3 147.6l7.8-.8v.8z"/>
<path d="M76.3 147.6l.8-.8h7zM95.3 157l3.2 .5-3.2 .5zM104.8 157.5l3.2-.5v1zM119 151.4l3.2 .5-3.2 .5zM125.1 151.9l3.2-.5v1zM131.8 146.8h7l-7 .8zM131.8 147.6l7-.8 .8 .8zM155.1 144l.5 3.2h-1.1z"/>
</g>
<g fill="none" stroke="#000" stroke-width=".2">
<path d="M26.1 50.9h163.7M26.2 50.8v9.7M189.7 50.8v9.7M26.1 60.4h163.7M69 87.2h4.1M69 87.4h4.1M69 87.6h4.1M69 87.7h4.1M69.1 87.9h4M69.1 87h4M69.1 86.8h3.9M69.1 88.1h3.9"/>
<path d="M69.2 88.3h3.8M69.2 86.6h3.8M69.3 86.4h3.6M69.3 88.5h3.6M69.4 88.6h3.4M69.4 86.3h3.4M69.5 86.1h3.2M69.5 88.8h3.2M69.6 88.9h2.9M69.6 86h2.9M69.7 85.9h2.7M69.7 89.1h2.7"/>
<path d="M69.9 89.2h2.3M69.9 85.8h2.3M70.1 85.7h2M70.1 89.3h2"/>
</g>
<text font-size="3.9" x="76.5" y="171.2">RECOMMENDED LAND PATTERN</text>
<g font-size="3.8">
<text x="26.4" y="43.5">24-Lead Very Thin Plastic Quad Flat, No Lead Package (RUB) - 5x5x0.9 mm Body [VQFN]</text>
<text x="26.4" y="48.1">With 3.6 mm Exposed Pad; Atmel Legacy Package ZCW</text>
</g>
<g font-size="3.2">
<text x="28.4" y="54.7">Note:</text>
<text x="41.1" y="58.3">http://www.microchip.com/packaging</text>
<text x="41.1" y="54.7">For the most current package drawings, please see the Microchip Packaging Specification located at</text>
<text x="106.1" y="69.9">C1</text>
<text x="106.1" y="75.5">X2</text>
<text x="115.4" y="81">EV</text>
<text x="90.8" y="85.7">24</text>
<text x="76.6" y="100.8">1</text>
<text x="69.7" y="107.4">EV</text>
<text x="76.6" y="107.6">2</text>
<text x="141.6" y="104.1">ØV</text>
<text x="59.3" y="114.1">C2</text>
<text x="64.5" y="120">Y2</text>
<text x="148.7" y="115.3">G2</text>
<text x="154.3" y="125.1">G1</text>
<text x="153.4" y="141.2">Y1</text>
<text x="40.7" y="154.7">SILK SCREEN</text>
<text x="133.2" y="153.1">X1</text>
<text x="100.5" y="158.6">E</text>
</g>
<g font-size="2.9">
<text x="104.3" y="178.3">Units</text>
<text x="126" y="178.3">MILLIMETERS</text>
<text x="89" y="182.2">Dimension Limits</text>
<text x="117.1" y="182.2">MIN</text>
<text x="132.3" y="182.2">NOM</text>
<text x="148.4" y="182.2">MAX</text>
<text x="57.3" y="189.9">Center Pad Width</text>
<text x="57.3" y="186">Contact Pitch</text>
<text x="105.5" y="189.9">X2</text>
<text x="106.3" y="186">E</text>
<text x="129.5" y="186">0.65 BSC</text>
<text x="148.7" y="189.9">3.70</text>
<text x="57.3" y="193.8">Center Pad Length</text>
<text x="57.3" y="197.7">Contact Pad Spacing</text>
<text x="105.4" y="197.7">C1</text>
<text x="105.5" y="193.8">Y2</text>
<text x="132.8" y="197.7">5.00</text>
<text x="148.7" y="193.8">3.70</text>
<text x="57.3" y="201.6">Contact Pad Spacing</text>
<text x="105.4" y="201.6">C2</text>
<text x="132.8" y="201.6">5.00</text>
<text x="57.3" y="209.4">Contact Pad Length (X24)</text>
<text x="57.3" y="205.5">Contact Pad Width (X24)</text>
<text x="105.5" y="209.4">Y1</text>
<text x="105.5" y="205.5">X1</text>
<text x="148.7" y="209.4">0.80</text>
<text x="148.7" y="205.5">0.30</text>
<text x="57.3" y="213.2">Contact Pad to Center Pad (X24)</text>
<text x="105.3" y="213.2">G1</text>
<text x="116.9" y="213.2">0.25</text>
<text x="57.3" y="217.1">Contact Pad to Contact Pad (X20)</text>
<text x="57.3" y="221">Thermal Via Diameter</text>
<text x="105.3" y="217.1">G2</text>
<text x="106.3" y="221">V</text>
<text x="116.9" y="217.1">0.35</text>
<text x="132.8" y="221">0.30</text>
<text x="57.3" y="224.9">Thermal Via Pitch</text>
<text x="105.3" y="224.9">EV</text>
<text x="132.8" y="224.9">1.00</text>
<text x="34" y="228.3">Notes:</text>
<text x="34" y="232.9">1. Dimensioning and tolerancing per ASME Y14.5M</text>
<text x="43.6" y="237">BSC: Basic Dimension. Theoretically exact value shown without tolerances.</text>
<text x="34" y="241">2. For best soldering results, thermal vias, if used, should be filled or tented to avoid solder loss during</text>
<text x="38.1" y="244.3">reflow process</text>
<text x="123.5" y="251.7">Microchip Technology Drawing C04-23392 Rev A</text>
<text x="26.6" y="261.3">© 2020 Microchip Technology Inc.</text>
</g>
</svg>
